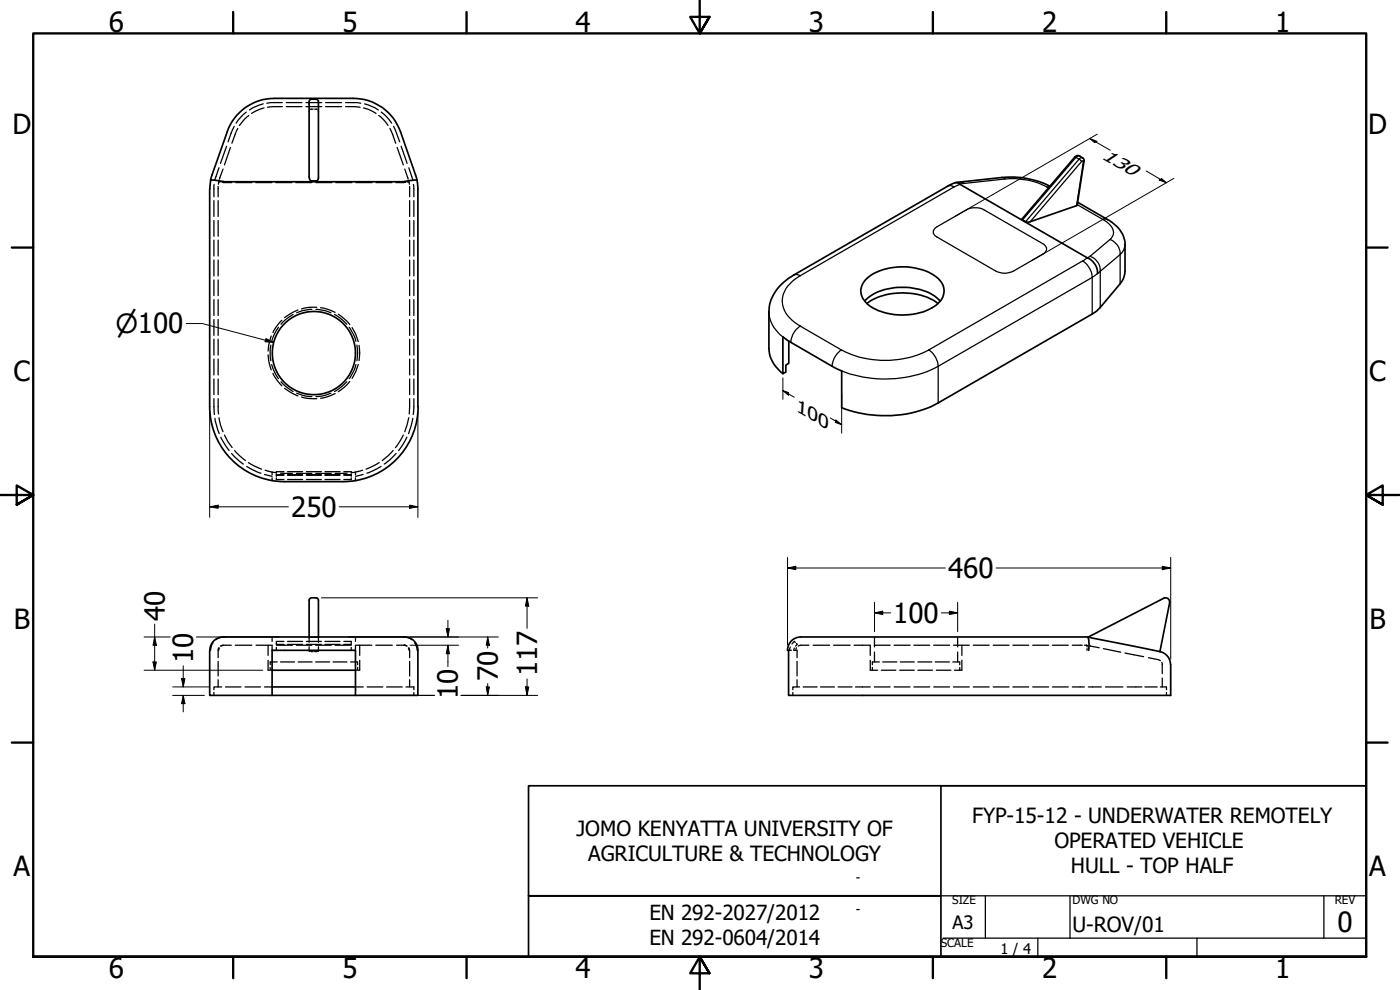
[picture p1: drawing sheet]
<svg xmlns="http://www.w3.org/2000/svg" width="420mm" height="297mm" viewBox="0 0 420 297" stroke-linecap="round" stroke-linejoin="round" font-family="sans-serif">
<!-- layer: Hidden (ANSI) -->
<g fill="none" stroke="#000" stroke-width=".38">
<path d="M70.3 37.9l-1.8 4.6M71.4 38.5l-1.8 4.5M73.9 33.6l-1.6 1.6-1.4 1.7M74.7 34.7l-1.3 1-1.5 1.9M79 31.2l-3.2 1.2-.9 .6M79.2 32.4l-3.7 1.6M84.7 30.8l-4.6 .2M84.7 32l-4.4 .2M85.9 30.8h4.7M85.9 32h4.7M91.8 30.8h4.8M91.8 32h4.8"/>
<path d="M92.9 33.1l-.1 .4M94 32.8h-.8M94.4 32.8h.8M95.5 33.1l.1 .4M97.7 30.8h4.8M97.7 32h4.8M103.7 30.8l4.6 .2M103.7 32l4.4 .2M109.1 32.4l2.3 .8 1.4 .8M109.4 31.2l3.2 1.2 .9 .6M113.7 34.7l1.2 1 1.6 1.9M114.4 33.6l1.7 1.6 1.4 1.7"/>
<path d="M117 38.5l1.7 4.5M118.1 37.9l1.9 4.6M64.3 55.4l-.1 3.6M65.5 55.9v3.1M65.7 54.6h.4M65.7 54.6l-.2 .7M65.7 50.3l-1.2 3.9M65.7 54.2v.4M66.6 54.7l2.9 .1M66.9 50.7l-1.1 3.1M68 43.9l-1.8 5.1M69.2 44.2l-1.8 5.3"/>
<path d="M70.7 54.8h4.9M76.8 54.8h4.8M82.7 54.8h4.9M88.8 54.8h4.8M94.8 54.8h4.8M100.8 54.8h4.8M106.8 54.8h4.8M112.8 54.8h4.8M119.2 44.2l1.8 5.3M120.4 43.9l1.8 5.1M121.2 54.7l-2.4 .1M121.5 50.7l1 3.1"/>
<path d="M121.8 54.7h-.5M122.2 54.6h.5M122.6 54.2l.1 .4M122.7 50.3l1.2 3.9M122.7 54.6l.2 .7M122.9 55.9v3.1M124.1 55.4l.1 3.6M64.2 60.2v4.7M64.2 66.2v4.7M64.2 72.1v4.7M64.2 78v4.8M65.5 60.2v4.7"/>
<path d="M65.5 66.2v4.7M65.5 72.1v4.7M65.5 78v4.8M122.9 60.2v4.7M122.9 66.2v4.7M122.9 72.1v4.7M122.9 78v4.8M124.2 60.2v4.7M124.2 66.2v4.7M124.2 72.1v4.7M124.2 78v4.8M64.2 84v4.7"/>
<path d="M64.2 89.9v4.8M64.2 95.9v4.7M65.5 84v4.7M65.5 89.9v4.8M65.5 95.9v4.7M83.6 98.2l-1.3 2.2-.8 2M84.6 96.1l-1.8 2.1-.9 1.6M87.9 94.3l-2.2 1.6-1.4 1.4M89.4 93l-4 2.3M93.6 92.8l-2.8 .4-1.8 .6M94.8 92.8l2.8 .4 1.7 .6M95.1 92.2l-2.6 .1-2 .4"/>
<path d="M96.2 92.3l2 .5 2.4 .9M100.4 94.3l2.2 1.6 1.5 1.4M101.5 94.3l2.6 2.1 .9 1M104.8 98.2l1.3 2.2 .7 2M105.7 98.3l1 2 .8 2.2M122.9 84v4.7M122.9 89.9v4.8M122.9 95.9v4.7M124.2 84v4.7M124.2 89.9v4.8M124.2 95.9v4.7M64.2 119.6l.1 4.8"/>
<path d="M64.2 101.8v4.7M64.2 107.7v4.8M64.2 113.7v4.7M65.5 119.6l.1 4.6M65.5 101.8v4.7M65.5 107.7v4.8M65.5 113.7v4.7M80.5 106.5l.1 1.8 .8 2.7M81.3 103.6l-.2 1.2 .2 3.5M81.4 100.8l-.8 2.8-.1 1.7M81.5 109.4l.8 2 1.3 2.2M81.9 112l.9 1.6 1.8 2.1"/>
<path d="M84.3 114.5l1.4 1.4 2.2 1.6M85.4 116.5l4 2.3M89 118l2.9 .9 1.7 .1M90.5 119.1l2 .5h2.6M99.3 118l-1.7 .6-2.8 .4M100.6 118.1l-2.4 .9-2 .5M104.1 114.5l-1.5 1.4-2.2 1.6M105 114.5l-1.7 1.8-1.8 1.2M106.8 109.4l-.7 2-1.3 2.2M107.1 103.6l.2 2.3-.2 2.4M107.5 109.3l-.8 2.3-1 1.9M107.8 103.6l.1 2.3-.1 2.3"/>
<path d="M122.9 119.6l-.1 4.6M122.9 101.8v4.7M122.9 107.7v4.8M122.9 113.7v4.7M124.2 119.6l-.2 4.8M124.2 101.8v4.7M124.2 107.7v4.8M124.2 113.7v4.7M64.5 125.5l1.3 4.6M65.7 125.3l.5 2.2 .7 2M66.3 131.2l2.5 4M67.4 130.5l1 2 1.3 1.8"/>
<path d="M69.5 136.1l1 1.1 2.5 2M70.4 135.2l3.3 3M74 139.9l2.3 1.3 2 .8M74.5 138.8l4 2M113.8 138.8l-3.9 2M114.4 139.9l-4.3 2.1M118 135.2l-3.3 3M118.9 136.1l-2.1 2.1-1.5 1M121 130.5l-2.3 3.8M122.1 131.2l-2.5 4M122.7 125.3l-1.2 4.2M123.9 125.5l-1.3 4.6"/>
<path d="M79.4 142.4l2.3 .5M79.6 141.1l2.1 .6M81.7 141.7v.8M81.7 143.4v.8M82.9 142.2v.2M82.9 143.4v.5h2.3M82.9 142.6h2.3M84.2 142h3.6M85.2 142.4h-2.3v.5M85.2 141.5h-2.3v.3l-1.2-.1M86.3 143.9h4.5M86.3 142.4h4.5"/>
<path d="M86.3 142.6h4.5M86.3 141.5h4.5M89 142h4.6M91.9 143.9h4.6M91.9 142.4h4.6M91.9 142.6h4.6M91.9 141.5h4.6M94.7 142h4.7M97.5 143.9h4.5M97.5 142.4h4.5M97.5 142.6h4.5M97.5 141.5h4.5"/>
<path d="M103.2 141.5h2.2v.3M103.2 142.4h2.2M103.2 142.6h2.2M104.2 142h-3.6M105.4 142.2v.7M105.4 143.4v.5h-2.2M106.7 141.7v.8M106.7 143.4v.8M106.7 141.7l-1.2 .1M108.8 141.1l-2.1 .6M109 142.4l-2.3 .5M63.9 192.8l-.5 1.2-.2 1.1"/>
<path d="M65.5 198.4v4.4M65.7 194.4l-.2 .4v2.5M65.8 194.4l-.1 .7M67.1 191.1l-1.2 .2-1.1 .6M67.1 193.6l-.7 .3M69.4 193.6h-2.5l-.7 .3M70.6 193.6h5M76.8 193.6h4.9M80.5 198.1v3h.3M80.5 193.6v3M81.7 191.1v1.4M81.7 193.8v1.3"/>
<path d="M82.9 194.2v.9M83 193.6h4.8M83.2 198.6h-2.1v.8M84.2 198.6h4.2M85.2 192.5h-2.3v.8h2.3M86.3 192.5h4.5M86.3 193.3h4.5M89 193.6h4.6M89.5 198.6h4.2M91.9 192.5h4.6M91.9 193.3h4.6M92.8 194v1.3l.2 .1"/>
<path d="M92.8 191.1v.1M92.8 191.3v1.4M93 191.2l-.2 .2M93.3 195.4l.7 .1M93.3 191.2h.7M94.4 191.2h.7M94.7 198.6h4.2M94.7 193.6h4.7M95.1 195.4l-.7 .1M95.4 191.2l.2 .2M95.6 194v1.4h-.2M95.6 191.1v.1"/>
<path d="M95.6 191.3v1.4M97.5 192.5h4.5M97.5 193.3h4.5M99.9 198.6h4.2M100.6 193.6h4.8M103.2 192.5h2.2v.8h-2.2M105.2 198.6h2.1v.8M105.4 194.2v.9M106.6 193.6h5M106.7 191.1v1.4M106.7 193.8v1.3M107.9 198.1v3h-.4"/>
<path d="M107.9 193.6v3M112.8 193.6h4.9M119 193.6h2.4l.8 .3M121.2 191.1a3.6 3.6 0 0 1 2.4 .8M121.3 193.6l.7 .3M122.6 194.4l.1 .7M122.7 194.4l.2 2.9M122.9 198.4v4.4M124.4 192.8l.4 .8 .4 1.5M236.7 195.1h.8M237.2 194.1l-.3 1M238.3 195.1h.9v2.2"/>
<path d="M238.4 194.4l-.2 .7M238.7 192.8l-.3-.3-.7 .7M239 193.1l.3 .2-.5 .6M239 194.4l-.2 .7M239.2 198.4v4.4M242.8 193.6h-2.5l-.7 .3M244 193.6h5M250.2 193.6h4.9M256.3 193.6h4.9v3M261.2 198.1v3h2.2M262.4 193.6h4.7M262.4 191.1v3"/>
<path d="M262.4 195.6v3M263.9 198.6h-2.1v.8M264.9 198.6h4.3M268.4 193.6h4.7M270.2 198.6h4.2M274.3 193.6h4.7M275.5 198.6h4.2M280.2 193.6h4.8M280.7 198.6h4.2M285.9 198.6h2.1v.8M286.1 193.6h4.8M287.4 191.1v3"/>
<path d="M287.4 195.6v3M288.7 198.1v3h-2.3M288.7 193.6v3M292.1 193.6h4.8M298.1 193.6h4.7M304 193.6h4.7M309.9 193.6h4.8M315.8 193.6h4.8M321.8 193.6h3M325.4 193.6h.7M326.1 193.6l.2 .5M326.1 193.6l.4 .1"/>
<path d="M326.3 194.6l-.1 .5M326.9 193.8l3 .6M331.2 194.6l5.2 1.1M337.6 195.9l5.6 1.1M344.7 197.3l2.9 .6 .6 .3M348.7 198.7l.1 3.4M64.2 207.8v.8M65.5 203.9v2.2M66.5 206.1h-2.3v.8M67.7 206.1h4.6M73.5 206.1h4.7M79.4 206.1h2.3"/>
<path d="M81.1 200.3v.8M81.3 201.1h.4M106.7 206.1h2.3M106.7 201.1h.4M107.3 200.3v.8M110.2 206.1h4.7M116 206.1h4.7M121.9 206.1h2.3v.8M122.9 203.9v2.2M124.2 207.8v.8M237.9 207.8v.8M239.2 203.9v2.2"/>
<path d="M240 206.1h-2.1v.8M241 206.1h4.2M246.3 206.1h4.1M251.5 206.1h4.2M256.7 206.1h4.5M261.8 200.3v.8M262.4 206.1h4.7M264.5 201.1h4.4M268.4 206.1h4.7M270 201.1h4.4M274.3 206.1h4.7M275.5 201.1h4.3"/>
<path d="M280.2 206.1h4.8M281 201.1h4.4M286.1 206.1h4.8M288 200.3v.8M292.1 206.1h4.8M298.1 206.1h4.7M304 206.1h4.7M309.9 206.1h4.8M315.8 206.1h4.8M321.8 206.1h3.6M326.6 206.1h3.9M331.8 206.1h5.2"/>
<path d="M338.3 206.1h4.4M343.6 206.1h3.7M348.2 206.1h1.9v.8M348.8 203.4v2.7M350.1 207.8v.8"/>
</g>
<g fill="#000">
<circle cx="121.3" cy="54.7" r=".19"/>
<circle cx="67.1" cy="193.6" r=".19"/>
<circle cx="67.2" cy="191.1" r=".19"/>
<circle cx="121.2" cy="193.6" r=".19"/>
<circle cx="121.3" cy="193.6" r=".19"/>
<circle cx="326.1" cy="193.6" r=".19"/>
</g>
<!-- layer: Visible (ANSI) -->
<g fill="none" stroke="#000" stroke-width=".51">
<path d="M71.9 33.8a14.8 14.8 0 0 1 10.5-4.3h23.6a14.8 14.8 0 0 1 14.2 10l5 14.6-1.2-.1-2.8 .5h-54l-2.9-.5-1.1 .1 5.4-15.6 1.1-2.1zM92.8 30.5v22.6l.5 1.2h1.8l.5-.8v-23M93.5 29.8l-.5 .2-.2 .5M93.5 29.8h1.6l.5 .7M62.9 56.6v65.4a22.5 22.5 0 0 0 22.5 22.5M63.3 54.1l-.3 2.6M125.2 54.1l.2 2.5 .1 65.4a22.5 22.5 0 0 1-22.5 22.5h-17.6M286.8 54.8l13.9-1.5a26.8 26.8 0 0 1 14.4 2.6M322.6 47.1l.5-.4 .9 .1 1.1 .6 .3 .8-2.2 13.4-14 4.9-1 .2-1.4-.8-.1-.2zM323.4 60.7l9 5.2a9 9 0 0 1 5.2 7.4v8l-.6 2.6-7.9 9.4-47.5 27.6a35.5 35.5 0 0 1-29 1.5v-11.1l-2-.9-14.1-8.2-1.6-1.1v11l.9-.5v-2.1l.9-.5v-6.7M259.5 90.3a16.3 16.3 0 0 1 14.6-3.8 12.3 12.3 0 0 1 8 3.8M259.7 84a16.7 16.7 0 0 1 14-3.8 12.1 12.1 0 0 1 9.2 5.1 5.2 5.2 0 0 1-2.5 6.6 18.6 18.6 0 0 1-20-.6 4.8 4.8 0 0 1-.7-7.3z"/>
<path d="M260.2 91a19.9 19.9 0 0 1 19-1.4l2.3 1.4M329.4 82.1a5 5 0 0 0-3.1-4.8l-38.6-22.3a1.93 1.93 0 0 0-2.2 .3l-47.3 27.2a13.3 13.3 0 0 0-7.4 11.1v11a10.1 10.1 0 0 0 4.1 7.5M93.5 179.4l-.5 .2-.2 .5M93.5 179.4h1.6l.5 .7M349.2 179.5a1.24 1.24 0 0 1 1.3 .1 1.24 1.24 0 0 1 .5 1.3M349.2 179.5l-22.7 11.7M62.9 195.1v13.5h62.5v-13.5M92.8 180.1v11M95.6 180.1v11M121.4 191.1h-54.5a4 4 0 0 0-3.9 4M121.4 191.1a4 4 0 0 1 4 4M236.3 195.1h.4v13.5h114.6v-9.2"/>
<path d="M326.3 191.1h-86a4 4 0 0 0-4 4M326.3 191.1a5.5 5.5 0 0 1 .4 4M348.1 195.5a4 4 0 0 1 3.2 3.9M351 180.8l-2.9 14.7-21.8-4.4M81.7 208.6v-13.5h25v13.5M81.7 206.1h25M81.7 201.1h25"/>
<circle cx="94.2" cy="105.9" r="12.5"/>
</g>
<!-- layer: Visible Narrow (ANSI) -->
<g fill="none" stroke="#000" stroke-width=".38">
<path d="M284.4 55.9l.7-.2 1.3 .4M286.4 56.1l-46.2 26.6M288.1 55.3l-1.7 .8M288.3 54.6l1 .4M289.3 55l-1.3 .2M300.7 53.3h.5l.4 .4M301.6 53.7a22.1 22.1 0 0 1 12.6 2.4M301.6 53.7l-12.3 1.3M314.2 56.1l.4 .3M315 56l-.8 .1M323.8 47.7l.8 .7M323.8 47.7l-.9-.5-16 18.8"/>
<path d="M323.8 47.7l-16 18.8M324 46.8h-.7l-.4 .4-.3-.1M324.6 48.4l.4-.2 .1 .4M324.6 48.4l-15.4 18.1M324.9 47.4h-.6l-.5 .3M325.1 48.6l-2 13.1M325.3 48.4l-.2 .2M280.5 68.6l9.5-5.6a5.9 5.9 0 0 1 5.3 0l17.7 10.1a1.66 1.66 0 0 1 1.1 1.6 1.66 1.66 0 0 1-1.1 1.5l-8.8 5.1a5.9 5.9 0 0 1-5.4 0l-17.6-10.2a1.51 1.51 0 0 1-.7-2.5zM323.3 61.4l7.7 4.4M324.9 78.3a6.3 6.3 0 0 1 2.9 4.9l2.4-1.8M324.9 78.3l-46.2 26.7M326.3 77.3l-1.4 1"/>
<path d="M327.2 76.9l-.8 .5M327.2 76.9a4.6 4.6 0 0 1 3 4.5M331 65.8a4.6 4.6 0 0 1 3.1 4.5l-1 1.6M331 65.8l.7-.1 .7 .2M333.1 71.9a4.6 4.6 0 0 1 3.1 4.5l1-1.5 .4-1.6M333.1 71.9l-5.9 5M230.8 93.6a9.8 9.8 0 0 0 4.1 7.5M238.2 82.5l.7-.2 1.3 .4M240.2 82.7a9.3 9.3 0 0 0-5.4 7.6 9 9 0 0 0 5.4 7.5M240.2 97.8a6.3 6.3 0 0 0-2.8 4.9M240.2 97.8l12.3 7.2M327.8 94.2v-11l-46.2 26.7"/>
<path d="M330.2 81.4l6-5v8.7M330.2 81.4v10.9M252.5 105a29.1 29.1 0 0 0 26.2 0M252.5 105a6.3 6.3 0 0 0-2.8 4.9M278.7 105a6.1 6.1 0 0 1 2.9 4.9M281.6 109.9a35.8 35.8 0 0 1-29 1.4M281.6 109.9v11"/>
</g>
<!-- layer: Border (ANSI) -->
<g fill="none" stroke="#000" stroke-width=".7">
<path d="M70 3.6v6.4M140 3.6v6.4M210 0v10l-2.9-4.9h5.8l-2.9 4.9 2.9-4.9M280 3.6v6.4M350 3.6v6.4M3.6 74.3h6.4M410 74.3h6.4M0 148.5h10l-5-2.8v5.7l5-2.9-5 2.9M420 148.5h-10l5-2.8v5.7l-5-2.9 5 2.9M3.6 222.8h6.4M410 222.8h6.4M10 287.1v-277.1h400v277.1h-400h400"/>
<path d="M70 287.1v6.4M140 287.1v6.4M212.9 292l-2.9-4.9 2.9 4.9h-5.8l2.9-4.9v9.9M280 287.1v6.4M350 287.1v6.4"/>
</g>
<!-- layer: Title (ANSI) -->
<path d="M282.4 235.8h-123.8v33h123.6M410 235.8h-127.6v51.3h-123.8v-18.3h123.8h-123.8M410 223.6v63.5h-127.8" fill="none" stroke="#000" stroke-width=".51"/>
<path d="M282.4 235.8h127.6M257.1 272.9h.8M257.1 263.4h.8M282.4 268.8h127.6M295.7 268.8v12.7M321.1 268.8v12.7M397.3 268.8v12.7M283 281.5h127M311.5 281.5v5.6M359.2 281.5v5.6" fill="none" stroke="#000" stroke-width=".38"/>
<!-- layer: Dimension (ANSI) -->
<g fill="none" stroke="#000" stroke-width=".3">
<path d="M327.1 41.6l2.1 .8-.7 .4zM327.1 41.6l6.1 3.5M329.3 40.2l-42.6 24.7M344 51.3l6.1 3.5M347.9 54l.7-.4 1.5 1.2zM352.3 53.5l-42.6 24.7M55.9 97.1h4.8l21.4 5.6M79.8 101.6l2.3 1.1-2.5-.2zM234.9 117.2l1.8 .6v.8zM234.9 117.2l3.5 2M234.9 113.4v6.4M252.6 118.1v11.9"/>
<path d="M62.9 123.6v31.6M125.4 123.6v31.6M249.2 125.4l3.4 2M250.8 126l1.8 1.4-1.8-.6zM62.9 152.1l2.6-.5v.9zM62.9 152.1h23.7M101.8 152.1h23.6M122.9 151.6l2.5 .5-2.5 .4zM96.5 179.4h64.9M158.2 179.4l.5 2.4h-1zM158.2 179.4v9.1M236.3 170.4l2.5-.5v1z"/>
<path d="M236.3 170.4h47.4M236.3 167.2v26.3M299 170.4h52.3M348.8 169.9l2.5 .5-2.5 .5zM351.3 167.2v30.6M43.2 191.1h7.9M45.9 198.6h1l-.5 2.5zM46.4 191.1l.5 2.5h-1zM46.4 187.2v13.9M55 199.8v6.3M58.9 191.1h24.9M104.5 191.1h45"/>
<path d="M123.1 193.6h14.5M133.9 188.6h1l-.5 2.5zM134.4 193.6l.5 2.5h-1zM134.4 186.1v5M134.4 193.6v6.4M146.4 191.1l.5 2.5h-1zM146.4 191.1v3.3M262.4 183.9l2.5-.5v1zM262.4 183.9h4.9M262.4 180.7v8.8M282.5 183.9h4.9M284.9 183.4l2.5 .5-2.5 .5z"/>
<path d="M287.4 180.7v8.8M43.2 201.1h35.7M51.8 208.6h9.5M51.8 206.1h10.8M54.5 203.6h1l-.5 2.5zM55 208.6l.5 2.5h-1zM55 208.6v5M107.6 208.6h22.8M138.4 208.6h23M145.9 206.1h1l-.5 2.5zM146.4 205.1v3.5M157.7 206.1h1l-.5 2.5z"/>
<path d="M158.2 203.7v4.9"/>
</g>
<g fill="#000">
<path d="M327.1 41.6l2.1 .8-.7 .4z" fill-rule="evenodd"/>
<path d="M347.9 54l.7-.4 1.5 1.2z" fill-rule="evenodd"/>
<path d="M79.8 101.6l2.3 1.1-2.5-.2z" fill-rule="evenodd"/>
<path d="M234.9 117.2l1.8 .6v.8z" fill-rule="evenodd"/>
<path d="M250.8 126l1.8 1.4-1.8-.6z" fill-rule="evenodd"/>
<path d="M62.9 152.1l2.6-.5v.9z" fill-rule="evenodd"/>
<path d="M122.9 151.6l2.5 .5-2.5 .4z" fill-rule="evenodd"/>
<path d="M236.3 170.4l2.5-.5v1z" fill-rule="evenodd"/>
<path d="M348.8 169.9l2.5 .5-2.5 .5z" fill-rule="evenodd"/>
<path d="M45.9 198.6h1l-.5 2.5z" fill-rule="evenodd"/>
<path d="M46.4 191.1l.5 2.5h-1z" fill-rule="evenodd"/>
<path d="M133.9 188.6h1l-.5 2.5z" fill-rule="evenodd"/>
<path d="M134.4 193.6l.5 2.5h-1z" fill-rule="evenodd"/>
<path d="M146.4 191.1l.5 2.5h-1z" fill-rule="evenodd"/>
<path d="M158.2 179.4l.5 2.4h-1z" fill-rule="evenodd"/>
<path d="M262.4 183.9l2.5-.5v1z" fill-rule="evenodd"/>
<path d="M284.9 183.4l2.5 .5-2.5 .5z" fill-rule="evenodd"/>
<path d="M54.5 203.6h1l-.5 2.5z" fill-rule="evenodd"/>
<path d="M55 208.6l.5 2.5h-1z" fill-rule="evenodd"/>
<path d="M145.9 206.1h1l-.5 2.5z" fill-rule="evenodd"/>
<path d="M157.7 206.1h1l-.5 2.5z" fill-rule="evenodd"/>
</g>
<g font-size="8.3">
<text x="32.7" y="9.6">6</text>
<text x="102.7" y="9.6">5</text>
<text x="172.7" y="9.6">4</text>
<text x="242.8" y="9.6">3</text>
<text x="312.7" y="9.6">2</text>
<text x="382.7" y="9.6">1</text>
<text x="3.7" y="40.2">D</text>
<text x="410.6" y="40.2">D</text>
<text x="4.1" y="114.4">C</text>
<text x="410.9" y="114.4">C</text>
<text x="87.4" y="155.1">250</text>
<text x="284.5" y="173.5">460</text>
<text x="4.1" y="188.7">B</text>
<text x="49.5" y="186.4" transform="rotate(-90 49.5 186.4)">40</text>
<text x="268.1" y="186.9">100</text>
<text x="411" y="188.7">B</text>
<text x="58" y="198.9" transform="rotate(-90 58 198.9)">10</text>
<text x="161.2" y="202.9" transform="rotate(-90 161.2 202.9)">117</text>
<text x="137.4" y="209.9" transform="rotate(-90 137.4 209.9)">10</text>
<text x="149.4" y="204.3" transform="rotate(-90 149.4 204.3)">70</text>
<text x="4.1" y="262.9">A</text>
<text x="410.9" y="262.9">A</text>
<text x="401.4" y="279.6">0</text>
<text x="32.7" y="293.5">6</text>
<text x="102.7" y="293.5">5</text>
<text x="172.7" y="293.5">4</text>
<text x="242.8" y="293.5">3</text>
<text x="312.7" y="293.5">2</text>
<text x="382.7" y="293.5">1</text>
</g>
<text font-size="7.9" x="34.7" y="99.9">⌀100</text>
<g font-size="6.3">
<text x="173" y="250.7">JOMO KENYATTA UNIVERSITY OF</text>
<text x="291.7" y="247">FYP-15-12 - UNDERWATER REMOTELY</text>
<text x="316.4" y="254.6">OPERATED VEHICLE</text>
<text x="176.5" y="258.3">AGRICULTURE &amp; TECHNOLOGY</text>
<text x="321.4" y="262.1">HULL - TOP HALF</text>
<text x="321.9" y="279.7">U-ROV/01</text>
</g>
<g font-size="6.2">
<text x="194.9" y="276">EN 292-2027/2012</text>
<text x="194.9" y="283.4">EN 292-0604/2014</text>
</g>
<text font-size="5.5" x="285.9" y="278.6">A3</text>
<g font-size="5.3">
<text x="330.4" y="47.4" transform="rotate(30 330.4 47.4)">130</text>
<text x="239" y="123.4" transform="rotate(30 239 123.4)">100</text>
</g>
<text font-size="4.4" x="300.2" y="286.4">1 / 4</text>
<g font-size="3.5">
<text x="285.8" y="271.3">SIZE</text>
<text x="321.9" y="271.3">DWG NO</text>
<text x="400.6" y="271.3">REV</text>
<text x="282.4" y="284">SCALE</text>
</g>
</svg>
